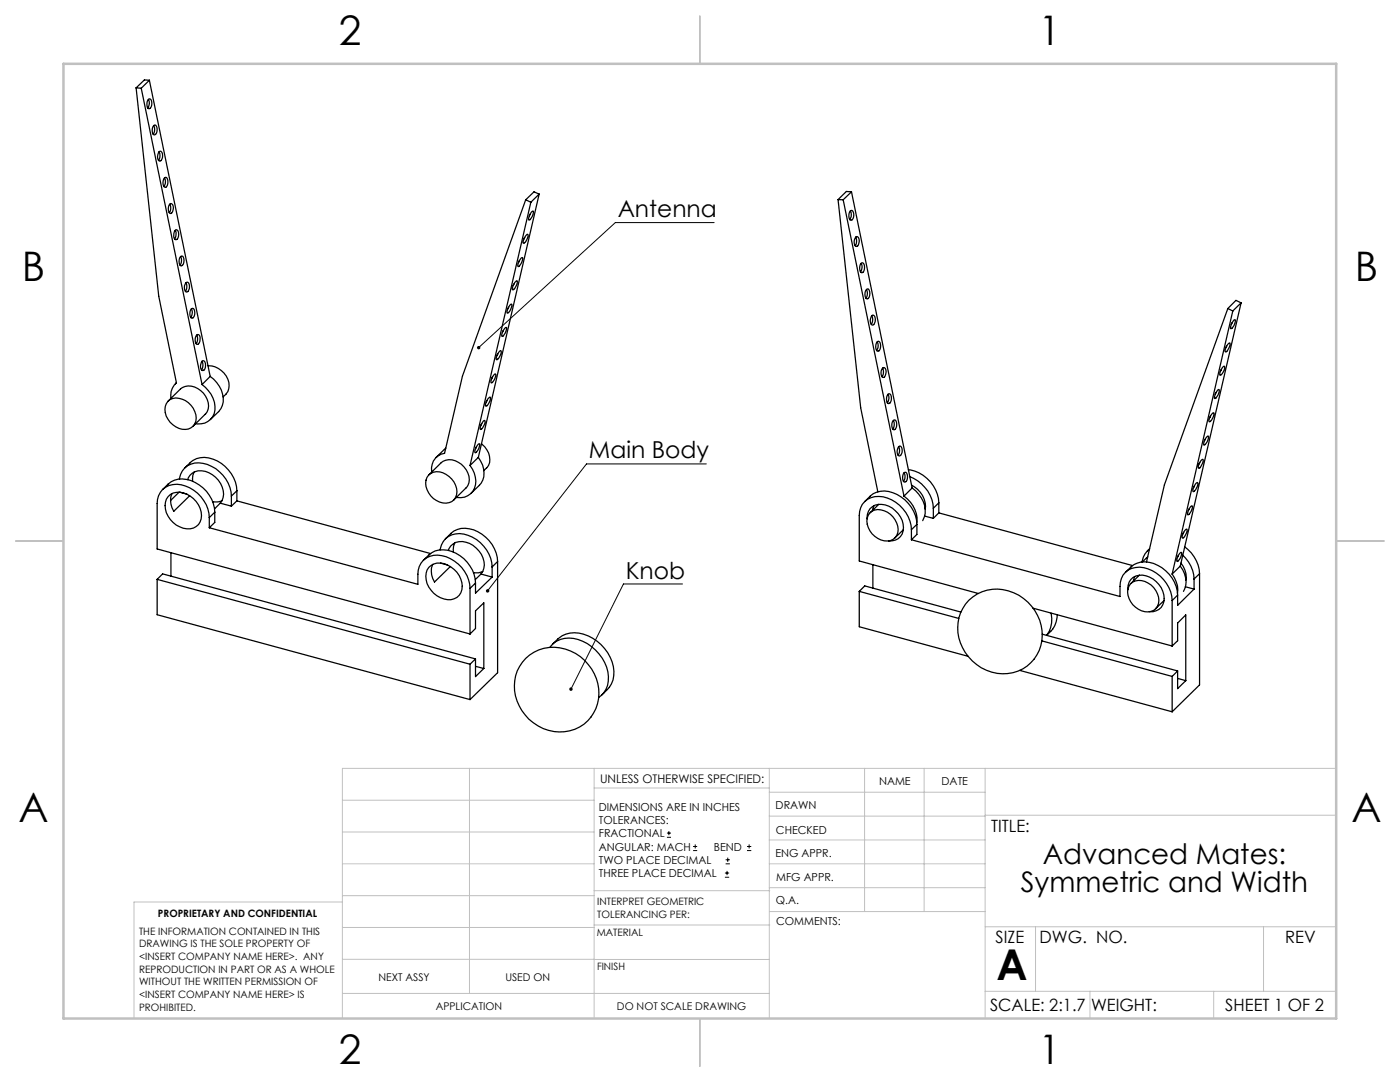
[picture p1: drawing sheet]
<svg xmlns="http://www.w3.org/2000/svg" width="279mm" height="216mm" viewBox="0 0 279 216" stroke-linecap="round" stroke-linejoin="round" font-family="sans-serif">
<g fill="none" stroke="#000" stroke-width=".2">
<path d="M142.5 44.4h-19.7l-27.3 25M141 92.6h-23.9l-19.8 25.3M136.2 116.5h-11.8l-10.5 21M133.1 167.1h.8M133.1 166.2h.8M133.5 165.8v.9M138.3 169.7h.8M138.3 168.9h.8M138.7 168.5v.8M144.7 175h.8M144.7 174.2h.8M144.8 172.4h.9"/>
<path d="M144.8 171.6h.9M145.1 173.8v.8M145.2 171.1v.9M149.1 169.7h.8M149.1 168.9h.8M149.5 168.5v.8"/>
</g>
<g fill="none" stroke="#c0c0c0" stroke-width=".2">
<path d="M68.3 159.7h50.3M93.7 153.3v44.9M118.6 153.3v49.9M118.6 157.2h34.9M153.5 153.3v49.9M153.5 158.1h43.1M172.5 153.3v28.6M184.4 153.3v28.6M196.6 153.3v49.9M266.7 153.3h-198.4v49.9M68.3 178.7h50.3M68.3 172.4h50.3"/>
<path d="M68.3 166h50.3M68.3 180h-41.6v23.2M118.6 177.7h35M153.5 167.6h43.1M153.5 162.8h43.1M153.5 172.4h43.1M153.5 177.1h43.1M196.6 162.7h70.1M68.3 198.2h85.2M68.3 191.4l85.2 .1M68.3 185.1h50.3M118.6 184.6h35"/>
<path d="M153.6 181.9h43M196.6 197.8h70.1M196.6 184.9h70.1M206.7 184.9v12.9M217.5 197.8v5.4M242.2 197.8v5.4M252.2 184.9v12.9"/>
</g>
<path d="M139.7 3.2v9.5M3.1 107.9h9.6M266.7 107.9h9.5M139.7 203.2v9.6" fill="none" stroke="#c0c0c0" stroke-width=".25"/>
<path d="M12.7 12.7h254v190.5h-254z" fill="none" stroke="#c0c0c0" stroke-width=".5"/>
<path d="M95.2 69.2l.1 .4 .2-.2-.2 .2a.34 .34 0 0 0 .5 0 .34 .34 0 0 0-.1-.5 .34 .34 0 0 0-.5 .1zM97 117.7l.1 .5 .2-.3-.2 .3a.35 .35 0 0 0 .5-.1 .35 .35 0 0 0-.1-.5 .35 .35 0 0 0-.5 .1zM113.7 137.3l-.1 .2 .2 .3 .1-.3-.1 .3a.34 .34 0 0 0 .4-.1 .34 .34 0 0 0-.1-.5 .34 .34 0 0 0-.4 .1z" fill="#000"/>
<g fill="none" stroke="#000" stroke-width=".25">
<path d="M27.2 17.5l4.5 41.6 3.5 17.3M27.2 17.5l1 .1M28.2 17.6l12.1 59.1M29.6 19.8l.1 .1a1.62 1.62 0 0 1-.2 1.7M29.6 19.8l.2-.1a1.18 1.18 0 0 1 .2 1.9l-.4 .1a1.55 1.55 0 0 1 0-1.9zM29.8 16l-1.6 1.6M29.8 16l-1-.1-1.6 1.6M29.8 16l12.1 59.1M30.7 25l.2-.1a1.18 1.18 0 0 1 .1 1.9l-.1 .1a1.18 1.18 0 0 1-.2-1.9zM30.7 25l.1 .4a1.53 1.53 0 0 1-.2 1.4M31.7 30.3l.3-.1a1.24 1.24 0 0 1-.1 2 1.23 1.23 0 0 1-.2-1.9zM31.7 30.3l.2 .7-.3 1"/>
<path d="M32.8 35.5l.1 .1a1.62 1.62 0 0 1-.2 1.6M32.8 35.5l.2-.1a1.21 1.21 0 0 1 .2 1.9l-.2 .1a1.23 1.23 0 0 1-.2-1.9zM104.9 39.9l-12.6 35.2-3.6 15.4a3.1 3.1 0 0 0-2.6 3.7M104.9 39.9l1 .5M107.6 38.7l-1.7 1.7M107.6 38.7l-1-.4-1.7 1.6M107.6 38.7l-12.1 52.6M167.3 39.8l4.5 41.6 3.4 16.7M167.3 39.8l1 .1M168.3 39.9l12.1 59.1M169.9 38.3l-1.6 1.6M169.9 38.3l12.1 59.1"/>
<path d="M169.9 38.3l-1-.1-1.6 1.6M33.9 40.7l.2-.1a1.24 1.24 0 0 1 0 2 1.23 1.23 0 0 1-.2-1.9zM33.9 40.7l.1 .4a1.49 1.49 0 0 1-.2 1.3M35 46l.1 .7-.2 1M35 45.9l.2-.1a1.24 1.24 0 0 1-.1 2 1.18 1.18 0 0 1-.1-1.9zM36.1 51.2l.1-.1a1.18 1.18 0 0 1 .2 1.9l-.2 .1a1.18 1.18 0 0 1-.1-1.9zM36.1 51.2l.1 .4a1.61 1.61 0 0 1-.3 1.3M37.1 56.4l.2-.1a1.18 1.18 0 0 1 .2 1.9l-.2 .1a1.18 1.18 0 0 1-.2-1.9zM37.1 56.4l.2 .8-.3 .9M102.6 56.7l-.2 .3M102.7 56.4l.4-.4 .1 .1a1.93 1.93 0 0 1-.9 1.7v-.4zM103.6 52l-.1 .3"/>
<path d="M104 51.5l.3-.1a1.77 1.77 0 0 1-.9 1.8l.1-.8zM104.7 47.4l-.1 .3M105.1 46.8h.2a1.77 1.77 0 0 1-.9 1.7l.1-.7zM105.8 42.8l-.1 .2M105.9 40.4l-12.1 52.5M106.2 42.2l.2-.1a1.77 1.77 0 0 1-.9 1.8l.1-.8zM169.7 42.1l.1 .1a1.62 1.62 0 0 1-.2 1.6M169.7 42.1l.2-.1a1.18 1.18 0 0 1 .2 1.9l-.2 .1a1.18 1.18 0 0 1-.2-1.9zM170.8 47.3l.2-.1a1.21 1.21 0 0 1 0 2 1.18 1.18 0 0 1-.2-1.9zM170.8 47.3l.2 .8-.3 .9M171.8 52.6h.1a1.62 1.62 0 0 1-.2 1.7M171.9 52.5l.1-.1a1.24 1.24 0 0 1 0 2 1.27 1.27 0 0 1-.1-1.9z"/>
<path d="M172.9 57.7l.2-.1a.91 .91 0 0 1 .5 1.3l-.1 .4-.4 .4a1.23 1.23 0 0 1-.2-2zM172.9 57.8l.2 .4a1.49 1.49 0 0 1-.3 1.3M35.2 76.4a3.5 3.5 0 0 0-1.1 3.1M35.2 76.4l-.2 .2M38.2 61.6v.1a1.68 1.68 0 0 1-.1 1.7M38.2 61.6l.2-.1a1.18 1.18 0 0 1 .2 1.9l-.2 .1a1.18 1.18 0 0 1-.2-1.9zM39.3 66.9l.4-.1a1.44 1.44 0 0 1-.3 1.9 1.18 1.18 0 0 1-.1-1.8zM39.3 66.9l.1 .3a1.53 1.53 0 0 1-.3 1.4M40.3 76.7a5.6 5.6 0 0 1 2.5 5.8 3.2 3.2 0 0 1-3.7 2.1M40.3 72.1l.2-.1a1.21 1.21 0 0 1 0 1.9 1.11 1.11 0 0 1-.3-1.6zM40.3 72.1l.2 .7-.3 1M41.5 73a4.2 4.2 0 0 1 4.1 4.6 3.3 3.3 0 0 1-1.1 1.6"/>
<path d="M41.9 75.1a5.4 5.4 0 0 1 2.5 5.8 6.8 6.8 0 0 1-2.4 2.8M41.9 75.1l-1.6 1.6M97.2 79.9l-.1 .3M97.6 79.4l.3-.1a1.93 1.93 0 0 1-1 1.7l.1-.7zM98.3 75.2l-.2 .3M98.6 74.7l.3-.1a1.76 1.76 0 0 1-.9 1.8l.1-.8zM99.3 70.6l-.1 .3M99.7 70.1l.2-.1 .1 .1-.1 .7-.3 .6-.4 .4h-.1l.1-.8zM100.4 66l-.1 .3M100.8 65.4l.3-.1a1.77 1.77 0 0 1-.9 1.8l.1-.7zM101.5 61.3l-.1 .3M101.8 60.8l.3-.1a1.86 1.86 0 0 1-.9 1.8l.1-.8z"/>
<path d="M174 63l.2-.1a1.24 1.24 0 0 1 0 2 1.23 1.23 0 0 1-.2-1.9zM174 63l.2 .7-.3 1M175 68.2l.1 .1a1.62 1.62 0 0 1-.2 1.6M175.1 68.2l.2-.1a1.27 1.27 0 0 1 0 2 1.21 1.21 0 0 1-.2-1.9zM176.1 73.4l.3-.1a1.11 1.11 0 0 1 .3 1.7l-.4 .3a1.18 1.18 0 0 1-.2-1.9zM176.1 73.4l.2 .4a1.53 1.53 0 0 1-.3 1.4M177.2 78.7h.1a1.68 1.68 0 0 1-.2 1.7M177.2 78.7l.2-.1a1.18 1.18 0 0 1 .2 1.8l-.2 .1a1.21 1.21 0 0 1-.2-1.8zM242.7 78.4l-.2 .2M243 77.8h.3a1.86 1.86 0 0 1-.9 1.7l.1-.8zM243.7 73.7l-.1 .3M244.1 73.2l.2-.1a1.44 1.44 0 0 1-.8 1.8l.1-.8z"/>
<path d="M244.8 69.1l-.1 .3M245 61.6l-12.6 35.2-3.6 15.3M245 61.6l1 .5M245.2 68.5l.3-.1v.2l-.3 1a.65 .65 0 0 1-.7 .6l.1-.7zM245.9 64.4l-.2 .3M246 62.1l-12.1 52.4M246.2 63.9l.3-.1a1.77 1.77 0 0 1-.9 1.8l.1-.8zM247.7 60.4l-1.7 1.7M247.7 60.4l-1-.5-1.7 1.7M247.7 60.4l-12.2 52.6M32.5 97.7a4.9 4.9 0 0 1 7.3-.9 7 7 0 0 1 3.1 5.4M33.5 80.1a3.3 3.3 0 0 1 4.6 .8 3.2 3.2 0 0 1 .5 4.1 3.2 3.2 0 0 1-4.7-.8 3.3 3.3 0 0 1-.4-4.1z"/>
<path d="M33.5 80l2.5-2.4a3.3 3.3 0 0 1 4.6 .9 3.3 3.3 0 0 1 .4 4.1l-2.5 2.5M33.5 99.1a3.5 3.5 0 0 1 5.1 .4 3.9 3.9 0 0 1 1 5.2 3.6 3.6 0 0 1-5.1-.5 3.9 3.9 0 0 1-1-5.1zM34.3 98.5a3.8 3.8 0 0 0 .4 3.5l3.2-3.1M35.7 98.2l-1.7 1.7M35.8 95.6a3.7 3.7 0 0 1 4.7-3.1 7.2 7.2 0 0 1 5.7 6.5M35.9 98.2l1.4 .4M36.9 93.4a4.7 4.7 0 0 1 4.7-2 7.3 7.3 0 0 1 5.7 6.5M37.5 95.7a2.82 2.82 0 0 1 4.2-1.4 4.7 4.7 0 0 1 2.8 5l-.5 1.1M38.7 94.2a2.93 2.93 0 0 0-.2 1.8M44.3 99.9l-.8 .3-1-.1M46.2 99v2M47.3 99.9l38.6 10.6"/>
<path d="M47.3 99.9l-1.1 1.1M47.3 97.9l-1.1 1.1M47.3 97.9v2M85.5 94.8a2.92 2.92 0 0 1 4.1 .3 3.3 3.3 0 0 1 1 4.6 3.2 3.2 0 0 1-4.6-.7 3.3 3.3 0 0 1-.5-4.2zM85.6 94.8l2.5-2.5a3.3 3.3 0 0 1 4.5 .9 3 3 0 0 1 .4 4.2l-2.5 2.4M89 89.4l-2 1.9M93.8 92.9a4.1 4.1 0 0 1 .1 5.6 3.2 3.2 0 0 1-2.8 .8M95.1 89.2l-.2 .3M95.4 88.7l.3-.2a1.77 1.77 0 0 1-.9 1.8l.1-.7zM95.5 91.3a4.3 4.3 0 0 1 .2 5.5l-1.7 1.6M95.5 91.3l-1.7 1.6M96.1 88.5a3.7 3.7 0 0 1 1.4 4.4l-.9 1"/>
<path d="M96.1 84.5l-.1 .3M96.5 84l.2-.1a1.47 1.47 0 0 1-.9 1.8l.2-.8zM178.3 83.9l.2-.1a1.18 1.18 0 0 1 .1 1.9l-.1 .1a1.18 1.18 0 0 1-.2-1.9zM178.3 83.9l.1 .4a1.53 1.53 0 0 1-.2 1.3M179.4 89.1l.2-.1a1.21 1.21 0 0 1-.1 2 1.18 1.18 0 0 1-.1-1.9zM179.4 89.1l.1 .8-.3 .9M180.4 99a5.7 5.7 0 0 1 2.6 5.3M180.4 94.3l.1 .1a1.62 1.62 0 0 1-.2 1.7M180.4 94.3l.2-.1a1.18 1.18 0 0 1 .2 1.9l-.2 .1a1.18 1.18 0 0 1-.2-1.9zM181.3 93.7a7.1 7.1 0 0 1 6.1 6.6M181.6 95.1a7.4 7.4 0 0 1 4.7 6.3M181.9 96.8a4.8 4.8 0 0 1 2.7 4.8"/>
<path d="M182 97.4a5.4 5.4 0 0 1 2.5 5.8l-.4 .7M182 97.4l-1.6 1.6M238.4 96.9l-.2 .3M238.7 96.4l.3-.1a1.77 1.77 0 0 1-.9 1.8l.1-.8zM239.4 92.3l-.1 .3M239.8 91.8l.2-.1 .1 .1-.3 1a.65 .65 0 0 1-.6 .6l.1-.7zM240.5 87.7l-.1 .2M240.9 87.1l.3-.1a1.77 1.77 0 0 1-1 1.8l.1-.8zM241.6 83l-.2 .3M242 82.5l.3-.1v.1l-.3 1a.7 .7 0 0 1-.7 .6l.1-.7zM31.4 115.6v7.1l62.4 16.9M31.4 115.6l1.1-1.1 62.4 17"/>
<path d="M31.4 115.6l62.4 16.9M34.1 110.3v4.7M41.8 105.3l41.6 11.3a5.6 5.6 0 0 1 1.1-4.8 4.9 4.9 0 0 1 6.2 .2 7 7 0 0 1 3.1 5.4M41.8 103.3a6.9 6.9 0 0 0-7.3-6.6 3.5 3.5 0 0 0-3.1 3.8v9l62.4 17M41.8 103.3v2M42.9 102.2v2l-1.1 1.1M42.9 102.2l-1.1 1.1M44 100.4l-1.2 1.1M44 100.4l2.2 .6M84.5 111.8l1.1-1.1a4.5 4.5 0 0 1 5.4-.3 7.2 7.2 0 0 1 3.9 5.9M85.6 113.2a3.6 3.6 0 0 1 5 .4 3.9 3.9 0 0 1 1.1 5.2 3.6 3.6 0 0 1-5.1-.4 4 4 0 0 1-1-5.2zM86.4 112.6a3.8 3.8 0 0 0 .3 3.5l3.2-3.1"/>
<path d="M87.8 109.7a3.8 3.8 0 0 1 5.6-2.9 7.3 7.3 0 0 1 4.8 6.3M87.9 112.4l1.4 .3M88.9 107.5a4.7 4.7 0 0 1 6.5-1.4 7.1 7.1 0 0 1 3.9 5.9M89.5 109.8a2.66 2.66 0 0 1 3.5-1.6 4.9 4.9 0 0 1 3.6 5.2l-.6 1.1M90.8 108.3a2.77 2.77 0 0 0-.3 1.9M93.8 117.4v9.1M94.9 116.3l-1.1 1.1M96 114.5l-1.1 1.1M96 114.5l2.2 .6M96.3 114.1l-.8 .2h-1M98.2 115.1l-3.3 3.3v-2.1M98.2 113.1v2"/>
<path d="M99.3 112l-1.1 1.1M99.3 112v22.2l-5.5 5.4M171.5 118v7.1l21.7 5.9M171.5 118l1.1-1.1 19.2 5.2M171.5 118l19.8 5.4M172.6 100.1a4.7 4.7 0 0 1 6.4-1.4 7.1 7.1 0 0 1 4 5.9M173 103.5a2.65 2.65 0 0 1 3.7-2.7 4.7 4.7 0 0 1 3.4 5.7 2.71 2.71 0 0 1-2.8 1.4M173.6 102.3a3.4 3.4 0 0 1 5 1.5 2.59 2.59 0 0 1-.9 4.1 4.1 4.1 0 0 1-4.6-4.5zM174.2 101.6v.2M174.2 112.7v4.7M174.4 100.9l-.2 .9M175.4 100.6l-1.7 1.7"/>
<path d="M180.3 105.7l-1.7 1.7M181.9 107.7l41.6 11.3a5.7 5.7 0 0 1 1.1-4.8 4.6 4.6 0 0 1 5.4-.3 7.2 7.2 0 0 1 3.9 5.9M181.9 105.7a7 7 0 0 0-7.3-6.6 3.6 3.6 0 0 0-3.1 3.8v9l23.8 6.5M181.9 105.7v2M183 104.6v2l-1.1 1.1M183 104.6l-1.1 1.1M184.5 103l1.8 .4M184.7 101.4l-.1 .1M186.3 101.4v2M187.4 102.3l38.6 10.6M187.4 102.3l-1.1 1.1M187.4 100.3l-1.1 1.1"/>
<path d="M187.4 100.3v2M193.4 119.8a8.6 8.6 0 0 1 13.2 2.1 8 8 0 0 1-4.5 12.3 9.2 9.2 0 0 1-10.4-11.9l1-1.8zM224.6 114.2a4.7 4.7 0 0 1 6.5-1.4 7 7 0 0 1 3.9 5.9M225.1 117.7a2.64 2.64 0 0 1 3.6-2.8 4.6 4.6 0 0 1 3.4 5.8 2.67 2.67 0 0 1-2.7 1.4M225.6 116.5a3.2 3.2 0 0 1 4.7 .8 3.3 3.3 0 0 1 .4 4.1 3.2 3.2 0 0 1-4.6-.8 3.3 3.3 0 0 1-.5-4.1zM226.2 115.7v.2M226.5 115l-.3 1M227.4 114.8l-1.7 1.6M229.1 111.1l-1.1 1M229.4 109.6a3.6 3.6 0 0 0-1.5 2.6M229.4 109.5l-.4 .4M232.3 119.8l-1.7 1.7"/>
<path d="M233.9 114.5a5.5 5.5 0 0 1 1.1 3.9M233.9 119.8v9.1M235 118.7l-1.1 1.1M235.2 110.9l-.2 .2M235.5 110.3l.3-.1a1.77 1.77 0 0 1-.9 1.8l.1-.8zM235.5 113a4.6 4.6 0 0 1 .7 5M235.5 113l-1.6 1.5M235.7 112.4a4.4 4.4 0 0 1 1 3.3M236 110.8a6.8 6.8 0 0 1 2.3 4.7M236.2 106.2l-.1 .3M236.4 109.1a7.1 7.1 0 0 1 3 5.4M236.6 117.1l1.7 .4"/>
<path d="M236.6 105.7l.3-.1a1.93 1.93 0 0 1-.9 1.8v-.8zM236.7 115.5v.1M237.3 101.6l-.1 .2M237.7 101h.2a1.86 1.86 0 0 1-.9 1.7l.1-.7zM238.3 117.5l-3.3 3.3v-2.1M238.3 115.5v2M239.4 114.5l-1.1 1M239.4 114.5v22.2l-5.5 5.3M93.8 132.5v7.1M93.8 126.5l1.1-1.1v-3.5l1.7-1.6v13.1M94.9 131.5v3.5l1.7-1.6M94.9 131.5l-1.1 1"/>
<path d="M94.9 133l1.7 .4M104.9 131.4a8.6 8.6 0 0 1 13.2 2.1 8 8 0 0 1-4.4 12.3 9.2 9.2 0 0 1-10.5-11.9l1-1.7zM109.8 129.1a5 5 0 0 1 6.5-1.1 8.4 8.4 0 0 1 5.1 7.9 4.3 4.3 0 0 1-1.9 3.3M110.2 128.6a5.7 5.7 0 0 1 8.1-1.2 8 8 0 0 1 4 8.3 6.1 6.1 0 0 1-2.2 3M203.5 133.8l30.4 8.2M206.2 121.4l27.7 7.5M207.9 127.9l26 7.1M208 126.5l27 7.4M209.8 122.3a5.3 5.3 0 0 1-1 4.5M211 122.7a5.1 5.1 0 0 1-2.1 4.1M233.9 135v7M233.9 128.9l1.1-1.1v-3.5l1.6-1.6v13.1"/>
<path d="M235 133.9v3.5l1.6-1.6M235 133.9l-1.1 1.1M235 135.4l1.6 .4"/>
</g>
<text font-size="8.5" x="198.9" y="195.5">A</text>
<g font-size="8.1">
<text x="67.6" y="8.9">2</text>
<text x="207.3" y="8.9">1</text>
<text x="4.4" y="56.1">B</text>
<text x="270.4" y="56.1">B</text>
<text x="3.7" y="164.1">A</text>
<text x="269.7" y="164.1">A</text>
<text x="67.6" y="212.4">2</text>
<text x="207.3" y="212.4">1</text>
</g>
<g font-size="5.6">
<text x="208.1" y="172.3">Advanced Mates:</text>
<text x="203.7" y="178">Symmetric and Width</text>
</g>
<g font-size="4.7">
<text x="123.3" y="43.4">Antenna</text>
<text x="117.5" y="91.5">Main Body</text>
<text x="124.9" y="115.5">Knob</text>
</g>
<g font-size="3.4">
<text x="197.8" y="166">TITLE:</text>
<text x="198.7" y="188.1">SIZE</text>
<text x="207.5" y="188.1">DWG. NO.</text>
<text x="256.5" y="188.2">REV</text>
<text x="197.6" y="201.8">SCALE: 2:1.7</text>
<text x="217.7" y="201.8">WEIGHT:</text>
<text x="244.5" y="201.7">SHEET 1 OF 2</text>
</g>
<text font-size="2.4" x="119.8" y="156.2">UNLESS OTHERWISE SPECIFIED:</text>
<g font-size="2.2">
<text x="119.5" y="161.8">DIMENSIONS ARE IN INCHES</text>
<text x="154.8" y="161.4">DRAWN</text>
<text x="175.4" y="156.6">NAME</text>
<text x="187.9" y="156.7">DATE</text>
<text x="119.5" y="164.4">TOLERANCES:</text>
<text x="119.5" y="167.1">FRACTIONAL</text>
<text x="154.9" y="166.3">CHECKED</text>
<text x="119.5" y="169.7">ANGULAR: MACH</text>
<text x="119.5" y="172.4">TWO PLACE DECIMAL</text>
<text x="142.5" y="169.7">BEND</text>
<text x="154.8" y="171">ENG APPR.</text>
<text x="119.5" y="175">THREE PLACE DECIMAL</text>
<text x="154.9" y="175.7">MFG APPR.</text>
<text x="154.9" y="180.4">Q.A.</text>
<text x="154.9" y="184.6">COMMENTS:</text>
</g>
<g font-size="2.1">
<text x="75.5" y="195.7">NEXT ASSY</text>
<text x="100.9" y="195.7">USED ON</text>
<text x="86.9" y="201.5">APPLICATION</text>
<text x="123.1" y="201.6">DO NOT SCALE DRAWING</text>
</g>
<g font-size="2">
<text x="31.5" y="182.9">PROPRIETARY AND CONFIDENTIAL</text>
<text x="119.2" y="180.6">INTERPRET GEOMETRIC</text>
<text x="119.2" y="183.1">TOLERANCING PER:</text>
<text x="27.8" y="186.5">THE INFORMATION CONTAINED IN THIS</text>
<text x="27.8" y="189">DRAWING IS THE SOLE PROPERTY OF</text>
<text x="27.8" y="191.6">&lt;INSERT COMPANY NAME HERE&gt;. ANY</text>
<text x="119.1" y="186.7">MATERIAL</text>
<text x="27.8" y="194.1">REPRODUCTION IN PART OR AS A WHOLE</text>
<text x="27.8" y="196.6">WITHOUT THE WRITTEN PERMISSION OF</text>
<text x="119.1" y="193.5">FINISH</text>
<text x="27.8" y="199.1">&lt;INSERT COMPANY NAME HERE&gt; IS</text>
<text x="27.8" y="201.7">PROHIBITED.</text>
</g>
</svg>
